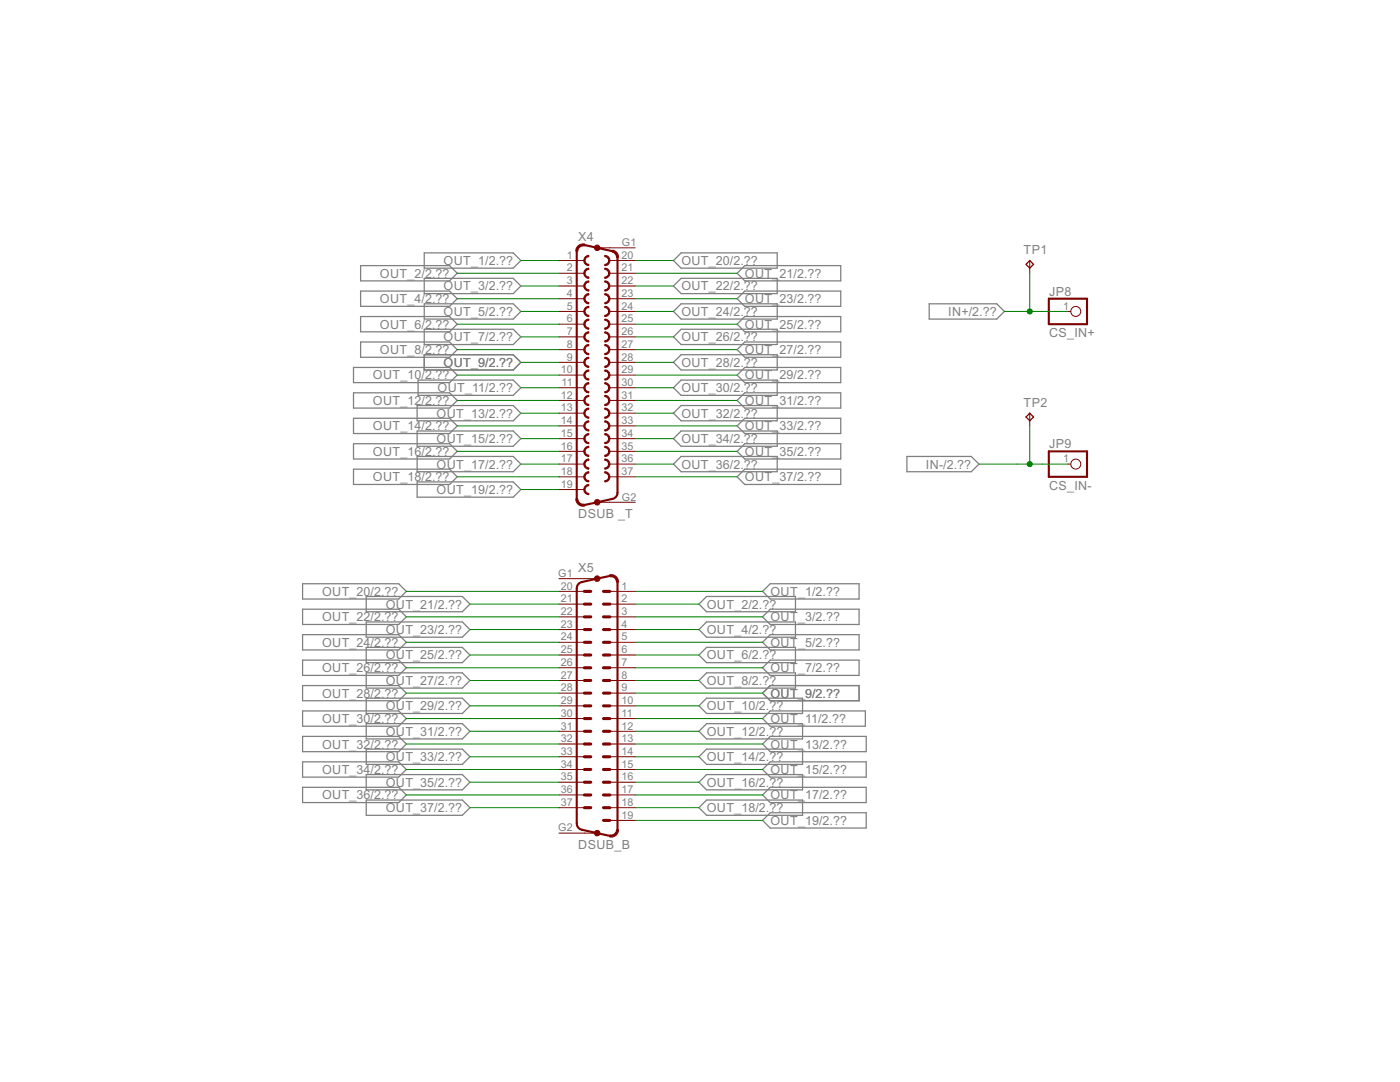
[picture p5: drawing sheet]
<svg xmlns="http://www.w3.org/2000/svg" width="279mm" height="216mm" viewBox="0 0 279 216" stroke-linecap="round" stroke-linejoin="round" font-family="sans-serif">
<g fill="none" stroke="#808080" stroke-width=".25">
<path d="M72 53h17.7l1.5 1.5-1.5 1.5h-17.7zM72 58.1h17.7l1.5 1.5-1.5 1.5h-17.7zM84.7 50.5h17.7l1.5 1.5-1.5 1.5h-17.7zM84.7 55.5h17.7l1.5 1.6-1.5 1.5h-17.7zM134.4 52l1.5-1.5h19.2v3h-19.2zM134.4 57.1l1.5-1.6h19.2v3.1h-19.2zM147.1 54.5l1.5-1.5h19.2v3h-19.2zM147.1 59.6l1.5-1.5h19.2v3h-19.2zM70.5 78.4h19.2l1.5 1.5-1.5 1.5h-19.2zM70.5 73.3h19.2l1.5 1.5-1.5 1.5h-19.2zM72 63.2h17.7l1.5 1.5-1.5 1.5h-17.7zM72 68.2h17.7l1.5 1.6-1.5 1.5h-17.7z"/>
<path d="M83.4 75.8h19l1.5 1.6-1.5 1.5h-19zM84.7 60.6h17.7l1.5 1.5-1.5 1.6h-17.7zM84.7 65.7h17.7l1.5 1.5-1.5 1.5h-17.7zM84.7 70.8h17.7l1.5 1.5-1.5 1.5h-17.7zM134.4 62.1l1.5-1.5h19.2v3.1h-19.2zM134.4 67.2l1.5-1.5h19.2v3h-19.2zM134.4 72.3l1.5-1.5h19.2v3h-19.2zM134.4 77.4l1.5-1.6h19.2v3.1h-19.2zM147.1 64.7l1.5-1.5h19.2v3h-19.2zM147.1 69.8l1.5-1.6h19.2v3.1h-19.2zM147.1 74.8l1.5-1.5h19.2v3h-19.2zM147.1 79.9l1.5-1.5h19.2v3h-19.2z"/>
<path d="M185.4 60.6h13.5l1.5 1.5-1.5 1.6h-13.5zM70.5 83.5h19.2l1.5 1.5-1.5 1.5h-19.2zM70.5 88.5h19.2l1.5 1.6-1.5 1.5h-19.2zM70.5 93.6h19.2l1.5 1.5-1.5 1.6h-19.2zM83.2 91.1h19.2l1.5 1.5-1.5 1.5h-19.2zM83.2 80.9h19.2l1.5 1.5-1.5 1.6h-19.2zM83.2 86h19.2l1.5 1.5-1.5 1.5h-19.2zM83.2 96.2h19.2l1.5 1.5-1.5 1.5h-19.2zM134.4 92.6l1.5-1.5h19.2v3h-19.2zM134.4 82.4l1.5-1.5h19.2v3.1h-19.2zM134.4 87.5l1.5-1.5h19.2v3h-19.2zM147.1 85l1.5-1.5h19.2v3h-19.2z"/>
<path d="M147.1 90.1l1.5-1.6h19.2v3.1h-19.2zM147.1 95.1l1.5-1.5h19.2v3.1h-19.2zM181 91.1h12.8l1.6 1.5-1.6 1.5h-12.8zM60.4 116.5h19.2l1.5 1.5-1.5 1.5h-19.2zM73.1 119h19.2l1.5 1.5-1.5 1.6h-19.2zM152.2 118l1.5-1.5h17.7v3h-17.7zM60.4 121.6h19.2l1.5 1.5-1.5 1.5h-19.2zM60.4 126.6h19.2l1.5 1.6-1.5 1.5h-19.2zM60.4 131.7h19.2l1.5 1.5-1.5 1.6h-19.2zM60.4 136.8h19.2l1.5 1.5-1.5 1.5h-19.2zM73.1 124.1h19.2l1.5 1.5-1.5 1.5h-19.2zM73.1 129.2h19.2l1.5 1.5-1.5 1.5h-19.2z"/>
<path d="M73.1 134.3h19.2l1.5 1.5-1.5 1.5h-19.2zM73.1 139.3h19.2l1.5 1.5-1.5 1.6h-19.2zM139.5 130.7l1.5-1.5h17.7v3h-17.7zM139.5 120.5l1.5-1.5h17.7v3.1h-17.7zM139.5 125.6l1.5-1.5h17.7v3h-17.7zM139.5 135.8l1.5-1.5h17.7v3h-17.7zM152.2 123.1l1.5-1.5h17.7v3h-17.7zM152.2 128.2l1.5-1.6h17.7v3.1h-17.7zM152.2 133.2l1.5-1.5h17.7v3.1h-17.7zM152.2 138.3l1.5-1.5h17.7v3h-17.7zM60.4 141.9h19.2l1.5 1.5-1.5 1.5h-19.2zM60.4 146.9h19.2l1.5 1.6-1.5 1.5h-19.2z"/>
<path d="M60.4 152h19.2l1.5 1.5-1.5 1.6h-19.2zM60.4 157.1h19.2l1.5 1.5-1.5 1.5h-19.2zM73.1 144.4h19.2l1.5 1.5-1.5 1.5h-19.2zM73.1 149.5h19.2l1.5 1.5-1.5 1.5h-19.2zM73.1 154.6h19.2l1.5 1.5-1.5 1.5h-19.2zM73.1 159.6h19.2l1.5 1.6-1.5 1.5h-19.2zM139.5 140.8l1.5-1.5h19.2v3.1h-19.2zM139.5 145.9l1.5-1.5h19.2v3h-19.2zM139.5 151l1.5-1.5h19.2v3h-19.2zM139.5 156.1l1.5-1.5h19.2v3h-19.2zM153.7 141.9h19v3h-19l-1.5-1.5zM153.7 146.9h19.2v3.1h-19.2l-1.5-1.5z"/>
<path d="M153.7 152h19.2v3.1h-19.2l-1.5-1.6zM153.7 157.1h19.2v3h-19.2l-1.5-1.5zM139.5 161.2l1.5-1.6h19.2v3.1h-19.2zM152.2 163.7l1.5-1.5h19.2v3h-19.2z"/>
</g>
<path d="M115.1 50.1v49.4M116.6 48.9l5.6 1.2M123.2 51.4v47.2l-.2 .5-.5 .4-5.9 1.3M209.3 59.6h7.6v5.1h-7.6zM209.3 90.1h7.6v5h-7.6zM121.7 114.9l-5.9 1.3-.6 .6-.1 .6v46.9l.1 .6 .6 .6 5.9 1.3M123.2 116.1v49.5" fill="none" stroke="#800000" stroke-width=".42"/>
<g fill="none" stroke="#800000" stroke-width=".2">
<path d="M111.5 52h5.1M111.5 54.5h5.1M111.5 57.1h5.1M111.5 59.6h5.1M119.2 49.4h7.6M121.7 52h5.1M121.7 54.5h5.1M121.7 57.1h5.1M121.7 59.6h5.1M205.5 52v2.5M111.5 62.1h5.1M111.5 64.7h5.1"/>
<path d="M111.5 67.2h5.1M111.5 69.8h5.1M111.5 72.3h5.1M111.5 74.8h5.1M111.5 77.4h5.1M111.5 79.9h5.1M121.7 62.1h5.1M121.7 64.7h5.1M121.7 67.2h5.1M121.7 69.8h5.1M121.7 72.3h5.1M121.7 74.8h5.1"/>
<path d="M121.7 77.4h5.1M121.7 79.9h5.1M213.1 62.1h.6M111.5 92.6h5.1M111.5 82.4h5.1M111.5 85h5.1M111.5 87.5h5.1M111.5 90.1h5.1M111.5 95.1h5.1M111.5 97.7h5.1M121.7 92.6h5.1M121.7 82.4h5.1"/>
<path d="M121.7 85h5.1M121.7 87.5h5.1M121.7 90.1h5.1M121.7 95.1h5.1M205.5 82.4v2.6M213.1 92.6h.6M111.5 115.5h7.7M111.5 118h5.1M119.2 100.2h7.6M121.7 118h5.1M111.5 120.5h5.1M111.5 123.1h5.1"/>
<path d="M111.5 125.6h5.1M111.5 128.2h5.1M111.5 130.7h5.1M111.5 133.2h5.1M111.5 135.8h5.1M111.5 138.3h5.1M121.7 120.5h5.1M121.7 123.1h5.1M121.7 125.6h5.1M121.7 128.2h5.1M121.7 130.7h5.1M121.7 133.2h5.1"/>
<path d="M121.7 135.8h5.1M121.7 138.3h5.1M111.5 140.8h5.1M111.5 143.4h5.1M111.5 145.9h5.1M111.5 148.5h5.1M111.5 151h5.1M111.5 153.5h5.1M111.5 156.1h5.1M111.5 158.6h5.1M121.7 140.8h5.1M121.7 143.4h5.1"/>
<path d="M121.7 145.9h5.1M121.7 148.5h5.1M121.7 151h5.1M121.7 153.5h5.1M121.7 156.1h5.1M121.7 158.6h5.1M111.5 166.2h7.7M111.5 161.2h5.1M121.7 161.2h5.1M121.7 163.7h5.1"/>
<circle cx="214.7" cy="62.1" r=".99"/>
<circle cx="214.7" cy="92.6" r=".99"/>
</g>
<g fill="#800000" stroke="#800000" stroke-width=".2">
<path d="M116.9 51.2l.6-.2v.2a.76 .76 0 0 0-.7 .8 .76 .76 0 0 0 .7 .7v.3a1.02 1.02 0 0 1-.9-.7 1.02 1.02 0 0 1 .3-1.1z" fill-rule="evenodd"/>
<path d="M120.7 51a1.02 1.02 0 0 1 1 1 1.02 1.02 0 0 1-1 1v-.3a.76 .76 0 0 0 .8-.7 .76 .76 0 0 0-.8-.8z" fill-rule="evenodd"/>
<path d="M116.9 53.7l.6-.2v.3a.76 .76 0 0 0-.7 .7 .76 .76 0 0 0 .7 .8v.2a1.02 1.02 0 0 1-.9-.6 1.02 1.02 0 0 1 .3-1.2z" fill-rule="evenodd"/>
<path d="M120.7 53.5a1.02 1.02 0 0 1 1 1 1.02 1.02 0 0 1-1 1v-.2a.76 .76 0 0 0 .8-.8 .76 .76 0 0 0-.8-.7z" fill-rule="evenodd"/>
<path d="M116.9 56.3l.6-.3v.3a.76 .76 0 0 0-.7 .8 .76 .76 0 0 0 .7 .7v.3a1.02 1.02 0 0 1-.9-.7 1.02 1.02 0 0 1 .3-1.1z" fill-rule="evenodd"/>
<path d="M120.7 56a1.02 1.02 0 0 1 1 1.1 1.02 1.02 0 0 1-1 1v-.3a.76 .76 0 0 0 .8-.7 .76 .76 0 0 0-.8-.8z" fill-rule="evenodd"/>
<path d="M116.9 58.8l.6-.2v.2a.76 .76 0 0 0-.7 .8 .76 .76 0 0 0 .7 .8v.2a1.02 1.02 0 0 1-.9-.7 1.02 1.02 0 0 1 .3-1.1z" fill-rule="evenodd"/>
<path d="M120.7 58.6a1.02 1.02 0 0 1 1 1 1.02 1.02 0 0 1-1 1v-.2a.76 .76 0 0 0 .8-.8 .76 .76 0 0 0-.8-.8z" fill-rule="evenodd"/>
<path d="M116.9 61.4l.6-.3v.3a.76 .76 0 0 0-.7 .7 .76 .76 0 0 0 .7 .8v.3a1.02 1.02 0 0 1-.9-.7 1.02 1.02 0 0 1 .3-1.1z" fill-rule="evenodd"/>
<path d="M120.7 61.1a1.02 1.02 0 0 1 1 1 1.02 1.02 0 0 1-1 1.1v-.3a.76 .76 0 0 0 .8-.8 .76 .76 0 0 0-.8-.7z" fill-rule="evenodd"/>
<path d="M116.9 63.9l.6-.2v.2a.76 .76 0 0 0-.7 .8 .76 .76 0 0 0 .7 .7v.3a1.02 1.02 0 0 1-.9-.7 1.02 1.02 0 0 1 .3-1.1z" fill-rule="evenodd"/>
<path d="M120.7 63.7a1.02 1.02 0 0 1 1 1 1.02 1.02 0 0 1-1 1v-.3a.76 .76 0 0 0 .8-.7 .76 .76 0 0 0-.8-.8z" fill-rule="evenodd"/>
<path d="M116.9 66.4l.6-.2v.3a.76 .76 0 0 0-.7 .7 .76 .76 0 0 0 .7 .8v.2a1.02 1.02 0 0 1-.9-.6 1.02 1.02 0 0 1 .3-1.2z" fill-rule="evenodd"/>
<path d="M120.7 66.2a1.02 1.02 0 0 1 1 1 1.02 1.02 0 0 1-1 1v-.2a.76 .76 0 0 0 .8-.8 .76 .76 0 0 0-.8-.7z" fill-rule="evenodd"/>
<path d="M116.9 69l.6-.3v.3a.76 .76 0 0 0-.7 .8 .76 .76 0 0 0 .7 .7v.3a1.02 1.02 0 0 1-.9-.7 1.02 1.02 0 0 1 .3-1.1z" fill-rule="evenodd"/>
<path d="M120.7 68.7a1.02 1.02 0 0 1 1 1.1 1.02 1.02 0 0 1-1 1v-.3a.76 .76 0 0 0 .8-.7 .76 .76 0 0 0-.8-.8z" fill-rule="evenodd"/>
<path d="M116.9 71.5l.6-.2v.2a.76 .76 0 0 0-.7 .8 .76 .76 0 0 0 .7 .8v.2a1.02 1.02 0 0 1-.9-.7 1.02 1.02 0 0 1 .3-1.1z" fill-rule="evenodd"/>
<path d="M120.7 71.3a1.02 1.02 0 0 1 1 1 1.02 1.02 0 0 1-1 1v-.2a.76 .76 0 0 0 .8-.8 .76 .76 0 0 0-.8-.8z" fill-rule="evenodd"/>
<path d="M116.9 74.1l.6-.3v.3a.76 .76 0 0 0-.7 .7 .76 .76 0 0 0 .7 .8v.2a1.01 1.01 0 0 1-.9-.6 1.01 1.01 0 0 1 .3-1.1z" fill-rule="evenodd"/>
<path d="M120.7 73.8a1.01 1.01 0 0 1 1 1 1.01 1.01 0 0 1-1 1v-.2a.76 .76 0 0 0 .8-.8 .76 .76 0 0 0-.8-.7z" fill-rule="evenodd"/>
<path d="M116.9 76.6l.5-.3h.1v.3a.76 .76 0 0 0-.7 .8 .76 .76 0 0 0 .7 .7v.3a1.01 1.01 0 0 1-.9-.7 1.01 1.01 0 0 1 .3-1.1z" fill-rule="evenodd"/>
<path d="M120.7 76.3a1.02 1.02 0 0 1 1 1.1 1.02 1.02 0 0 1-1 1v-.3a.76 .76 0 0 0 .8-.7 .76 .76 0 0 0-.8-.8z" fill-rule="evenodd"/>
<path d="M116.9 79.1l.5-.2h.1v.2a.76 .76 0 0 0-.7 .8 .76 .76 0 0 0 .7 .8v.2a1.01 1.01 0 0 1-.9-.6 1.01 1.01 0 0 1 .3-1.2z" fill-rule="evenodd"/>
<path d="M120.7 78.9a1.02 1.02 0 0 1 1 1 1.02 1.02 0 0 1-1 1v-.2a.76 .76 0 0 0 .8-.8 .76 .76 0 0 0-.8-.8z" fill-rule="evenodd"/>
<path d="M116.9 81.7l.5-.3h.1v.3a.76 .76 0 0 0-.7 .7 .76 .76 0 0 0 .7 .8v.3a1.01 1.01 0 0 1-.9-.7 1.01 1.01 0 0 1 .3-1.1z" fill-rule="evenodd"/>
<path d="M120.7 81.4a1.02 1.02 0 0 1 1 1 1.02 1.02 0 0 1-1 1.1v-.3a.76 .76 0 0 0 .8-.8 .76 .76 0 0 0-.8-.7z" fill-rule="evenodd"/>
<path d="M116.9 84.2l.5-.2h.1v.2a.76 .76 0 0 0-.7 .8 .76 .76 0 0 0 .7 .7v.3a1.01 1.01 0 0 1-.9-.7 1.01 1.01 0 0 1 .3-1.1z" fill-rule="evenodd"/>
<path d="M120.7 84a1.02 1.02 0 0 1 1 1 1.02 1.02 0 0 1-1 1v-.3a.76 .76 0 0 0 .8-.7 .76 .76 0 0 0-.8-.8z" fill-rule="evenodd"/>
<path d="M116.9 86.8l.5-.3h.1v.3a.76 .76 0 0 0-.7 .7 .76 .76 0 0 0 .7 .8v.2a1.01 1.01 0 0 1-.9-.6 1.01 1.01 0 0 1 .3-1.1z" fill-rule="evenodd"/>
<path d="M120.7 86.5a1.02 1.02 0 0 1 1 1 1.02 1.02 0 0 1-1 1v-.2a.76 .76 0 0 0 .8-.8 .76 .76 0 0 0-.8-.7z" fill-rule="evenodd"/>
<path d="M116.9 89.3l.5-.3h.1v.3a.76 .76 0 0 0-.7 .8 .76 .76 0 0 0 .7 .7v.3a1.01 1.01 0 0 1-.9-.7 1.01 1.01 0 0 1 .3-1.1z" fill-rule="evenodd"/>
<path d="M120.7 89a1.02 1.02 0 0 1 1 1.1 1.02 1.02 0 0 1-1 1v-.3a.76 .76 0 0 0 .8-.7 .76 .76 0 0 0-.8-.8z" fill-rule="evenodd"/>
<path d="M116.9 91.8l.5-.2h.1v.2a.76 .76 0 0 0-.7 .8 .76 .76 0 0 0 .7 .8v.2a1.01 1.01 0 0 1-.9-.6 1.01 1.01 0 0 1 .3-1.2z" fill-rule="evenodd"/>
<path d="M120.7 91.6a1.02 1.02 0 0 1 1 1 1.02 1.02 0 0 1-1 1v-.2a.76 .76 0 0 0 .8-.8 .76 .76 0 0 0-.8-.8z" fill-rule="evenodd"/>
<path d="M116.9 94.4l.5-.3h.1v.3a.76 .76 0 0 0-.7 .7 .76 .76 0 0 0 .7 .8v.3a1.01 1.01 0 0 1-.9-.7 1.01 1.01 0 0 1 .3-1.1z" fill-rule="evenodd"/>
<path d="M120.7 94.1a1.02 1.02 0 0 1 1 1 1.02 1.02 0 0 1-1 1.1v-.3a.76 .76 0 0 0 .8-.8 .76 .76 0 0 0-.8-.7z" fill-rule="evenodd"/>
<path d="M116.9 96.9l.5-.2h.1v.2a.76 .76 0 0 0-.7 .8 .76 .76 0 0 0 .7 .7v.3a1.01 1.01 0 0 1-.9-.7 1.01 1.01 0 0 1 .3-1.1z" fill-rule="evenodd"/>
<path d="M115.3 49.1l.6-.4h.8l-.1 .4-.8 .1-.4 .4-.1 .5h-.4l.1-.5z" fill-rule="evenodd"/>
<path d="M122.3 49.9l.1 .1a1.43 1.43 0 0 1 1 1.4h-.4a1.04 1.04 0 0 0-.8-1.1z" fill-rule="evenodd"/>
<path d="M114.9 99.5h.4l.1 .6 .4 .4 .8 .1 .1 .4a1.46 1.46 0 0 1-1.8-1.5z" fill-rule="evenodd"/>
<path d="M121.8 166.6l.7-.1 .4-.4 .1-.5h.4a1.45 1.45 0 0 1-1.8 1.4z" fill-rule="evenodd"/>
<path d="M121.6 114.7a1.46 1.46 0 0 1 1.8 1.4h-.4l-.1-.5a1 1 0 0 0-1.1-.5z" fill-rule="evenodd"/>
<circle cx="119.2" cy="49.4" r=".56"/>
<circle cx="119.2" cy="100.2" r=".56"/>
<circle cx="119.2" cy="115.5" r=".56"/>
<circle cx="119.2" cy="166.2" r=".56"/>
</g>
<g fill="none" stroke="#800000" stroke-width=".61">
<path d="M116.6 118h1.3M120.4 118h1.3M116.6 123.1h1.3M116.6 120.5h1.3M116.6 128.2h1.3M116.6 133.2h1.3M116.6 125.6h1.3M116.6 138.3h1.3M116.6 130.7h1.3M116.6 135.8h1.3M120.4 123.1h1.3M120.4 120.5h1.3"/>
<path d="M120.4 128.2h1.3M120.4 133.2h1.3M120.4 125.6h1.3M120.4 138.3h1.3M120.4 130.7h1.3M120.4 135.8h1.3M116.6 143.4h1.3M116.6 148.5h1.3M116.6 153.5h1.3M116.6 158.6h1.3M116.6 140.8h1.3M116.6 145.9h1.3"/>
<path d="M116.6 151h1.3M116.6 156.1h1.3M120.4 143.4h1.3M120.4 148.5h1.3M120.4 153.5h1.3M120.4 158.6h1.3M120.4 140.8h1.3M120.4 145.9h1.3M120.4 151h1.3M120.4 156.1h1.3M116.6 161.2h1.3M120.4 163.7h1.3"/>
<path d="M120.4 161.2h1.3"/>
</g>
<path d="M205.5 52l.8 .7-.8 .8-.7-.8zM205.5 82.4l.8 .8-.8 .8-.7-.8z" fill="none" stroke="#800000" stroke-width=".25"/>
<g fill="none" stroke="#008000" stroke-width=".2">
<path d="M91.2 54.5h20.3M91.2 59.6h20.3M103.9 52h7.6M103.9 57.1h7.6M126.8 52h7.6M126.8 54.5h20.3M126.8 57.1h7.6M126.8 59.6h20.3M205.5 54.5v7.6M91.2 64.7h20.3M91.2 69.8h20.3M91.2 74.8h20.3"/>
<path d="M91.2 79.9h20.3M103.9 62.1h7.6M103.9 67.2h7.6M103.9 72.3h7.6M103.9 77.4h7.6M126.8 62.1h7.6M126.8 64.7h20.3M126.8 67.2h7.6M126.8 69.8h20.3M126.8 72.3h7.6M126.8 74.8h20.3M126.8 77.4h7.6"/>
<path d="M126.8 79.9h20.3M200.4 62.1h12.7M91.2 85h20.3M91.2 90.1h20.3M91.2 95.1h20.3M103.9 92.6h7.6M103.9 82.4h7.6M103.9 87.5h7.6M103.9 97.7h7.6M126.8 92.6h7.6M126.8 82.4h7.6M126.8 85h20.3"/>
<path d="M126.8 87.5h7.6M126.8 90.1h20.3M126.8 95.1h20.3M195.4 92.6h17.7M205.5 85v7.6M81.1 118h30.4M126.8 118h25.4M81.1 123.1h30.4M81.1 128.2h30.4M81.1 133.2h30.4M81.1 138.3h30.4M93.8 120.5h17.7"/>
<path d="M93.8 125.6h17.7M93.8 130.7h17.7M93.8 135.8h17.7M126.8 120.5h12.7M126.8 123.1h25.4M126.8 125.6h12.7M126.8 128.2h25.4M126.8 130.7h12.7M126.8 133.2h25.4M126.8 135.8h12.7M126.8 138.3h25.4M81.1 143.4h30.4"/>
<path d="M81.1 148.5h30.4M81.1 153.5h30.4M81.1 158.6h30.4M93.8 140.8h17.7M93.8 145.9h17.7M93.8 151h17.7M93.8 156.1h17.7M126.8 140.8h12.7M126.8 143.4h25.4M126.8 145.9h12.7M126.8 148.5h25.4M126.8 151h12.7"/>
<path d="M126.8 153.5h25.4M126.8 156.1h12.7M126.8 158.6h25.4M93.8 161.2h17.7M126.8 161.2h12.7M126.8 163.7h25.4"/>
</g>
<g fill="#008000" stroke="#008000" stroke-width=".2">
<circle cx="205.5" cy="62.1" r=".51"/>
<circle cx="205.5" cy="92.6" r=".51"/>
</g>
<g font-size="2.8" fill="#808080">
<text x="88.5" y="52.9">OUT_1/2.??</text>
<text x="115.4" y="48.2">X4</text>
<text x="136" y="52.9">OUT_20/2.??</text>
<text x="204.3" y="50.7">TP1</text>
<text x="75.8" y="55.4">OUT_2/2.??</text>
<text x="88.5" y="58">OUT_3/2.??</text>
<text x="136" y="57.9">OUT_22/2.??</text>
<text x="148.7" y="55.4">OUT_21/2.??</text>
<text x="209.4" y="59">JP8</text>
<text x="75.8" y="60.5">OUT_4/2.??</text>
<text x="75.8" y="65.6">OUT_6/2.??</text>
<text x="88.5" y="63">OUT_5/2.??</text>
<text x="136" y="63">OUT_24/2.??</text>
<text x="148.7" y="60.5">OUT_23/2.??</text>
<text x="148.7" y="65.6">OUT_25/2.??</text>
<text x="189.2" y="63">IN+/2.??</text>
<text x="75.8" y="70.6">OUT_8/2.??</text>
<text x="88.5" y="68.1">OUT_7/2.??</text>
<text x="136" y="68.1">OUT_26/2.??</text>
<text x="148.7" y="70.6">OUT_27/2.??</text>
<text x="209.4" y="67.2">CS_IN+</text>
<text x="74.4" y="75.7">OUT_10/2.??</text>
<text x="88.5" y="73.2">OUT_9/2.??</text>
<text x="136" y="73.2">OUT_28/2.??</text>
<text x="148.7" y="75.7">OUT_29/2.??</text>
<text x="74.4" y="80.8">OUT_12/2.??</text>
<text x="87.1" y="83.3">OUT_13/2.??</text>
<text x="87.3" y="78.3">OUT_11/2.??</text>
<text x="136" y="78.3">OUT_30/2.??</text>
<text x="136" y="83.3">OUT_32/2.??</text>
<text x="148.7" y="80.8">OUT_31/2.??</text>
<text x="204.3" y="81.2">TP2</text>
<text x="74.4" y="85.9">OUT_14/2.??</text>
<text x="87.1" y="88.4">OUT_15/2.??</text>
<text x="136" y="88.4">OUT_34/2.??</text>
<text x="148.7" y="85.9">OUT_33/2.??</text>
<text x="209.4" y="89.4">JP9</text>
<text x="74.4" y="91">OUT_16/2.??</text>
<text x="87.1" y="93.5">OUT_17/2.??</text>
<text x="136" y="93.5">OUT_36/2.??</text>
<text x="148.7" y="91">OUT_35/2.??</text>
<text x="184.8" y="93.5">IN-/2.??</text>
<text x="74.4" y="96">OUT_18/2.??</text>
<text x="87.1" y="98.6">OUT_19/2.??</text>
<text x="148.7" y="96">OUT_37/2.??</text>
<text x="209.4" y="97.7">CS_IN-</text>
<text x="115.4" y="103.4">DSUB _T</text>
<text x="64.3" y="118.9">OUT_20/2.??</text>
<text x="115.4" y="114.2">X5</text>
<text x="153.8" y="118.9">OUT_1/2.??</text>
<text x="64.3" y="124">OUT_22/2.??</text>
<text x="77" y="121.4">OUT_21/2.??</text>
<text x="141.1" y="121.4">OUT_2/2.??</text>
<text x="153.8" y="124">OUT_3/2.??</text>
<text x="64.3" y="129">OUT_24/2.??</text>
<text x="77" y="126.5">OUT_23/2.??</text>
<text x="77" y="131.6">OUT_25/2.??</text>
<text x="141.1" y="126.5">OUT_4/2.??</text>
<text x="141.1" y="131.6">OUT_6/2.??</text>
<text x="153.8" y="129">OUT_5/2.??</text>
<text x="64.3" y="134.1">OUT_26/2.??</text>
<text x="77" y="136.7">OUT_27/2.??</text>
<text x="141.1" y="136.7">OUT_8/2.??</text>
<text x="153.8" y="134.1">OUT_7/2.??</text>
<text x="64.3" y="139.2">OUT_28/2.??</text>
<text x="77" y="141.7">OUT_29/2.??</text>
<text x="141.1" y="141.7">OUT_10/2.??</text>
<text x="153.8" y="139.2">OUT_9/2.??</text>
<text x="64.3" y="144.3">OUT_30/2.??</text>
<text x="64.3" y="149.4">OUT_32/2.??</text>
<text x="77" y="146.8">OUT_31/2.??</text>
<text x="141.1" y="146.8">OUT_12/2.??</text>
<text x="153.8" y="144.3">OUT_11/2.??</text>
<text x="153.8" y="149.4">OUT_13/2.??</text>
<text x="64.3" y="154.4">OUT_34/2.??</text>
<text x="77" y="151.9">OUT_33/2.??</text>
<text x="141.1" y="151.9">OUT_14/2.??</text>
<text x="153.8" y="154.4">OUT_15/2.??</text>
<text x="64.3" y="159.5">OUT_36/2.??</text>
<text x="77" y="157">OUT_35/2.??</text>
<text x="141.1" y="157">OUT_16/2.??</text>
<text x="153.8" y="159.5">OUT_17/2.??</text>
<text x="77" y="162.1">OUT_37/2.??</text>
<text x="141.1" y="162.1">OUT_18/2.??</text>
<text x="153.8" y="164.6">OUT_19/2.??</text>
<text x="115.4" y="169.4">DSUB_B</text>
</g>
<g font-size="2.4" fill="#808080">
<text x="113.1" y="51.6">1</text>
<text x="124.1" y="51.6">20</text>
<text x="124.1" y="49.1">G1</text>
<text x="113.1" y="54.2">2</text>
<text x="113.1" y="56.7">3</text>
<text x="113.1" y="59.2">4</text>
<text x="124.1" y="54.2">21</text>
<text x="124.1" y="56.7">22</text>
<text x="124.1" y="59.2">23</text>
<text x="113.1" y="61.8">5</text>
<text x="113.1" y="64.3">6</text>
<text x="124.1" y="61.8">24</text>
<text x="124.1" y="64.3">25</text>
<text x="212.2" y="61.8">1</text>
<text x="113.1" y="66.9">7</text>
<text x="113.1" y="69.4">8</text>
<text x="113.1" y="71.9">9</text>
<text x="124.1" y="66.9">26</text>
<text x="124.1" y="69.4">27</text>
<text x="124.1" y="71.9">28</text>
<text x="111.9" y="74.5">10</text>
<text x="112.1" y="77">11</text>
<text x="124.1" y="74.5">29</text>
<text x="124.1" y="77">30</text>
<text x="111.9" y="79.6">12</text>
<text x="111.9" y="82.1">13</text>
<text x="124.1" y="79.6">31</text>
<text x="124.1" y="82.1">32</text>
<text x="111.9" y="84.6">14</text>
<text x="111.9" y="87.2">15</text>
<text x="111.9" y="89.7">16</text>
<text x="124.1" y="84.6">33</text>
<text x="124.1" y="87.2">34</text>
<text x="124.1" y="89.7">35</text>
<text x="111.9" y="92.3">17</text>
<text x="111.9" y="94.8">18</text>
<text x="124.1" y="92.3">36</text>
<text x="124.1" y="94.8">37</text>
<text x="212.2" y="92.3">1</text>
<text x="111.9" y="97.3">19</text>
<text x="124.1" y="99.9">G2</text>
<text x="111.4" y="115.1">G1</text>
<text x="111.9" y="117.6">20</text>
<text x="124.1" y="117.6">1</text>
<text x="111.9" y="120.2">21</text>
<text x="111.9" y="122.7">22</text>
<text x="111.9" y="125.3">23</text>
<text x="124.1" y="120.2">2</text>
<text x="124.1" y="122.7">3</text>
<text x="124.1" y="125.3">4</text>
<text x="111.9" y="127.8">24</text>
<text x="111.9" y="130.3">25</text>
<text x="124.1" y="127.8">5</text>
<text x="124.1" y="130.3">6</text>
<text x="111.9" y="132.9">26</text>
<text x="111.9" y="135.4">27</text>
<text x="111.9" y="138">28</text>
<text x="124.1" y="132.9">7</text>
<text x="124.1" y="135.4">8</text>
<text x="124.1" y="138">9</text>
<text x="111.9" y="140.5">29</text>
<text x="111.9" y="143">30</text>
<text x="124.1" y="140.5">10</text>
<text x="124.1" y="143">11</text>
<text x="111.9" y="145.6">31</text>
<text x="111.9" y="148.1">32</text>
<text x="124.1" y="145.6">12</text>
<text x="124.1" y="148.1">13</text>
<text x="111.9" y="150.7">33</text>
<text x="111.9" y="153.2">34</text>
<text x="111.9" y="155.7">35</text>
<text x="124.1" y="150.7">14</text>
<text x="124.1" y="153.2">15</text>
<text x="124.1" y="155.7">16</text>
<text x="111.9" y="158.3">36</text>
<text x="111.9" y="160.8">37</text>
<text x="124.1" y="158.3">17</text>
<text x="124.1" y="160.8">18</text>
<text x="111.4" y="165.9">G2</text>
<text x="124.1" y="163.3">19</text>
</g>
</svg>
